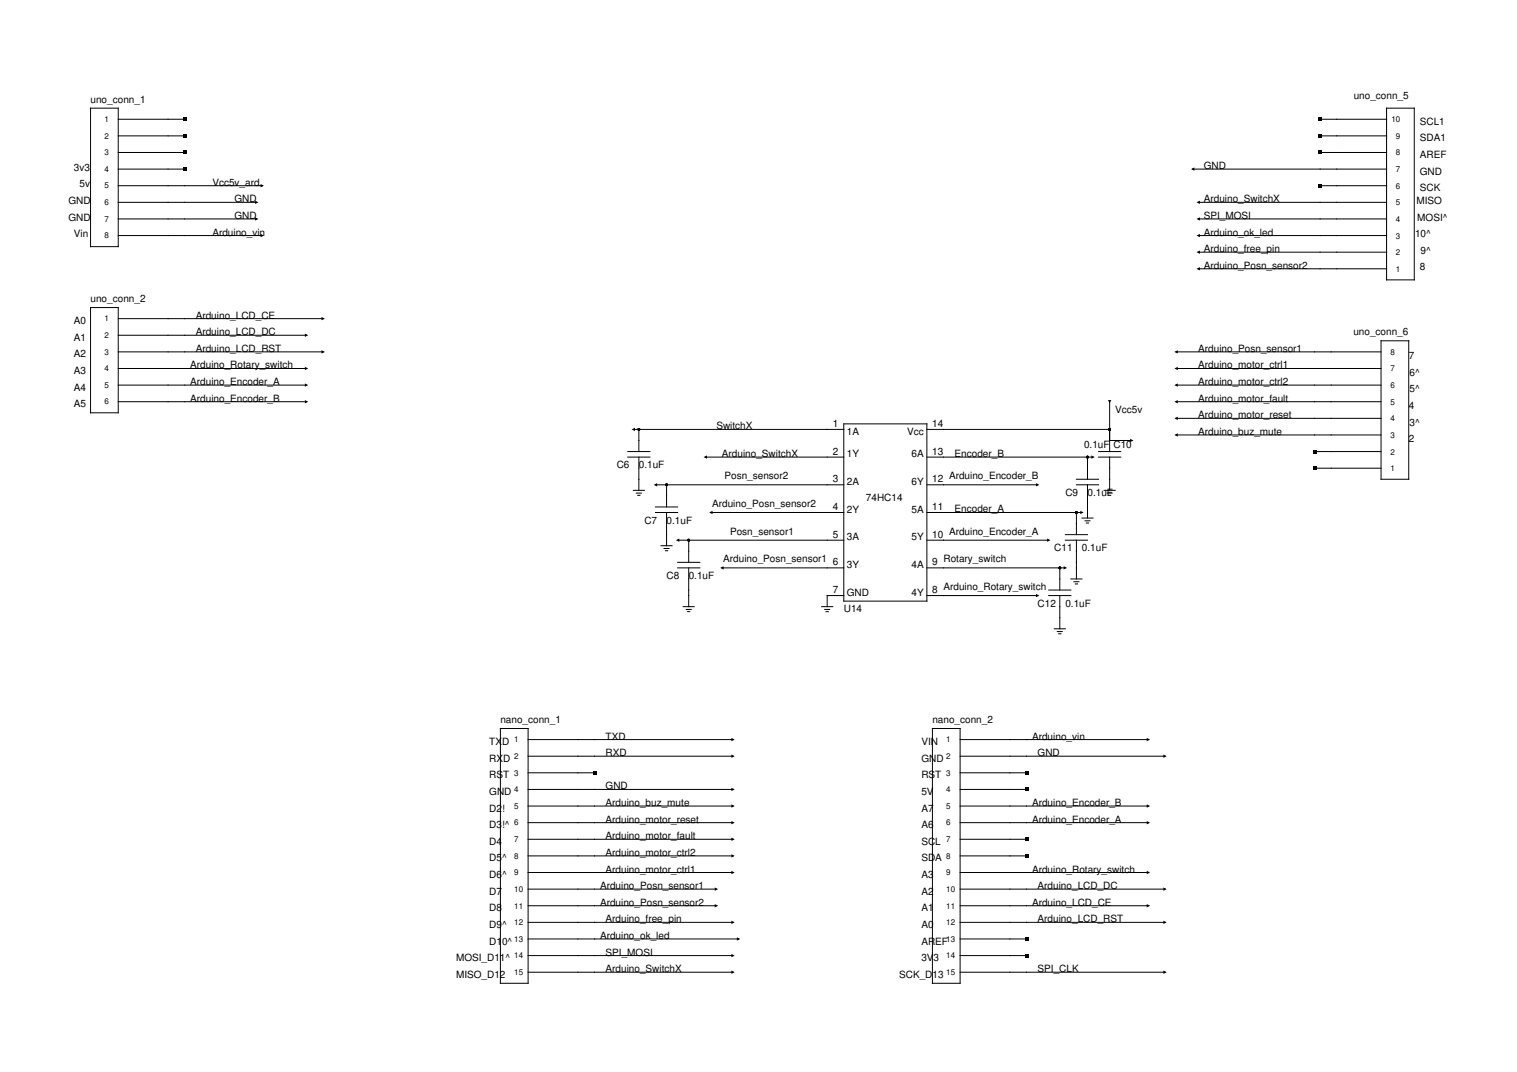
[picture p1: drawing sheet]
<svg xmlns="http://www.w3.org/2000/svg" width="297mm" height="210mm" viewBox="0 0 297 210" stroke-linecap="round" stroke-linejoin="round" font-family="sans-serif">
<g fill="none" stroke="#000" stroke-width=".2">
<path d="M17.7 21.2h5.5v27.1h-5.5zM23.2 26.6h13M23.2 33.1h13M23.2 39.6h27.1M23.2 23.3h13M23.2 29.9h13M23.2 36.4h28.1M233.5 33.1h38M234.6 39.6h36.9M258.5 26.6h13M258.5 23.3h13M258.5 29.9h13"/>
<path d="M258.5 36.4h13M271.5 21.2h5.4v33.6h-5.4zM23.2 46.1h28.1M23.2 42.9h27.1M234.6 46.1h36.9M234.6 42.9h36.9M234.6 49.4h36.9M234.6 52.6h36.9M17.7 60.2h5.5v20.6h-5.5zM23.2 75.4h36.8M23.2 68.9h40.1M23.2 78.7h36.8"/>
<path d="M23.2 72.2h36.8M23.2 62.4h40.1M23.2 65.6h36.8M217.3 78.7v9.7M230.3 75.4h40.1M230.3 68.9h40.1M230.3 78.7h40.1M230.3 72.2h40.1M270.4 66.7h5.4v27.1h-5.4zM122.9 89.5h4.4M122.9 88.4h4.4M124 84.1h41.2"/>
<path d="M124 96h2.2M124.6 96.6h1M124.9 97h.4M125.1 84.1v4.3M125.1 89.5v6.5M128.3 94.9h36.9M128.3 99.3h4.4M130.5 94.9v4.4M138.1 89.5h27.1M165.2 83h16.3v34.7h-16.3zM181.5 94.9h21.7M181.5 84.1h35.8"/>
<path d="M181.5 89.5h32.5M210.8 94.9h4.3M210.8 93.8h4.3M212.9 89.5v4.3M212.9 94.9v6.5M215.1 89.5h4.3M215.1 88.4h4.3M216.2 96h2.2M216.8 96.6h1M217.1 97h.4M217.3 89.5v6.5M217.3 86.3h4.3"/>
<path d="M230.3 81.9h40.1M230.3 85.2h40.1M257.4 88.4h13M257.4 91.7h13M128.3 100.3h4.4M129.4 106.9h2.2M130 107.4h1M130.3 107.8h.4M130.5 100.3v6.6M132.7 105.8h32.5M132.7 111.2h4.3M132.7 110.1h4.3"/>
<path d="M133.8 118.8h2.1M134.4 119.3h.9M134.6 119.8h.5M134.9 105.8v4.3M134.9 111.2v7.6M139.2 100.3h26M141.4 111.2h23.8M160.9 118.8h2.2M161.5 119.3h1M161.8 119.8h.4M165.2 116.6h-3.2v2.2M181.5 105.8h23.8"/>
<path d="M181.5 111.2h27.1M181.5 100.3h30.4M181.5 116.6h21.7M205.3 116.6h4.4M205.3 115.5h4.4M207.5 111.2v4.3M207.5 116.6v6.5M208.6 105.8h4.3M208.6 104.7h4.3M209.7 113.4h2.2M210.3 113.9h1M210.6 114.3h.4"/>
<path d="M210.8 100.3v4.4M210.8 105.8v7.6M211.9 101.4h2.1M212.5 102h.9M212.7 102.4h.5M206.4 123.1h2.2M207 123.7h1M207.3 124.1h.4M98 142.6h5.4v49.9h-5.4zM103.4 144.8h40.1M103.4 154.6h40.1M103.4 148.1h40.1"/>
<path d="M103.4 157.8h40.1M103.4 151.3h13M182.6 142.6h5.4v49.9h-5.4zM188 144.8h36.9M188 154.6h13M188 148.1h40.1M188 157.8h36.9M188 151.3h13M103.4 170.8h40.1M103.4 177.3h36.9M103.4 174.1h36.9M103.4 161.1h40.1"/>
<path d="M103.4 164.3h40.1M103.4 167.6h40.1M188 170.8h36.9M188 177.3h36.9M188 174.1h40.1M188 161.1h36.9M188 164.3h13M188 167.6h13M103.4 190.4h40.1M103.4 183.9h41.2M103.4 187.1h40.1M103.4 180.6h40.1"/>
<path d="M188 190.4h40.1M188 183.9h13M188 187.1h13M188 180.6h40.1"/>
</g>
<g fill="#000">
<path d="M35.8 26.3h.7v.6h-.7zM35.8 32.8h.7v.6h-.7zM35.8 23h.7v.7h-.7zM35.8 29.5h.7v.7h-.7zM49.9 39.3l.7 .3-.7 .3zM51 36l.7 .4-.7 .3zM233.2 33.1l.7-.3v.6zM234.3 39.6l.7-.3v.6zM258.2 36h.6v.7h-.6zM258.2 29.5h.6v.7h-.6zM258.2 23h.6v.7h-.6zM258.2 26.3h.6v.6h-.6z"/>
<path d="M49.9 42.5l.7 .4-.7 .3zM51 45.8l.7 .3-.7 .3zM234.3 46.1l.7-.3v.6zM234.3 52.6l.7-.3v.7zM234.3 49.4l.7-.3v.6zM234.3 42.9l.7-.4v.7zM59.7 71.8l.6 .4-.6 .3zM59.7 75.1l.6 .3-.6 .3zM59.7 78.3l.6 .4-.6 .3zM59.7 65.3l.6 .3-.6 .4zM63 62.1l.6 .3-.6 .3zM63 68.6l.6 .3-.6 .3z"/>
<path d="M217 78.3h.6l-.3 .7zM230 72.2l.6-.4v.7zM230 68.9l.6-.3v.6zM230 78.7l.6-.4v.7zM230 75.4l.6-.3v.6zM123.7 84.1l.6-.3v.6zM128 94.9l.7-.3v.7zM137.8 89.5l.6-.3v.6zM202.9 94.6l.6 .3-.6 .4zM213.7 89.2l.6 .3-.6 .3zM221.3 85.9l.6 .4-.6 .3zM230 81.9l.6-.3v.6z"/>
<path d="M230 85.2l.6-.4v.7zM257.1 88.1h.6v.6h-.6zM257.1 91.3h.6v.7h-.6zM132.4 105.8l.6-.4v.7zM138.9 100.3l.6-.3v.7zM141 111.2l.7-.3v.6zM202.9 116.3l.6 .3-.6 .3zM205 105.4l.7 .4-.7 .3zM208.3 110.9l.6 .3-.6 .3zM211.5 100l.7 .3-.7 .4zM116.1 151h.6v.6h-.6zM143.2 154.2l.7 .4-.7 .3z"/>
<path d="M143.2 144.5l.7 .3-.7 .3zM143.2 147.7l.7 .4-.7 .3zM143.2 157.5l.7 .3-.7 .4zM200.7 154.2h.6v.7h-.6zM200.7 151h.6v.6h-.6zM224.5 144.5l.7 .3-.7 .3zM224.5 157.5l.7 .3-.7 .4zM227.8 147.7l.6 .4-.6 .3zM140 177l.6 .3-.6 .4zM140 173.8l.6 .3-.6 .3zM143.2 160.8l.7 .3-.7 .3zM143.2 164l.7 .3-.7 .4z"/>
<path d="M143.2 167.3l.7 .3-.7 .3zM143.2 170.5l.7 .3-.7 .4zM200.7 167.3h.6v.6h-.6zM200.7 164h.6v.7h-.6zM224.5 170.5l.7 .3-.7 .4zM224.5 160.8l.7 .3-.7 .3zM224.5 177l.7 .3-.7 .4zM227.8 173.8l.6 .3-.6 .3zM143.2 190l.7 .4-.7 .3zM143.2 186.8l.7 .3-.7 .3zM143.2 180.3l.7 .3-.7 .3zM144.3 183.5l.6 .4-.6 .3z"/>
<path d="M200.7 186.8h.6v.6h-.6zM200.7 183.5h.6v.7h-.6zM227.8 190l.6 .4-.6 .3zM227.8 180.3l.6 .3-.6 .3z"/>
<circle cx="125.1" cy="84.1" r=".27"/>
<circle cx="130.5" cy="94.9" r=".27"/>
<circle cx="212.9" cy="89.5" r=".27"/>
<circle cx="217.3" cy="84.1" r=".27"/>
<circle cx="134.9" cy="105.8" r=".27"/>
<circle cx="207.5" cy="111.2" r=".27"/>
<circle cx="210.8" cy="100.3" r=".27"/>
</g>
<g font-size="2">
<text x="17.7" y="20.1">uno_conn_1</text>
<text x="265.1" y="19.3">uno_conn_5</text>
<text x="278" y="24.4">SCL1</text>
<text x="278" y="27.7">SDA1</text>
<text x="14.5" y="33.4">3v3</text>
<text x="235.7" y="33.1">GND</text>
<text x="278" y="30.9">AREF</text>
<text x="278" y="34.2">GND</text>
<text x="13.4" y="40">GND</text>
<text x="15.6" y="36.7">5v</text>
<text x="41.6" y="36.4">Vcc5v_ard</text>
<text x="45.9" y="39.6">GND</text>
<text x="235.7" y="39.6">Arduino_SwitchX</text>
<text x="277.3" y="40">MISO</text>
<text x="278" y="37.4">SCK</text>
<text x="13.4" y="43.2">GND</text>
<text x="14.5" y="46.5">Vin</text>
<text x="41.6" y="46.1">Arduino_vin</text>
<text x="45.9" y="42.9">GND</text>
<text x="235.7" y="46.1">Arduino_ok_led</text>
<text x="235.7" y="42.9">SPI_MOSI</text>
<text x="277.1" y="46.4">10^</text>
<text x="277.5" y="43.2">MOSI^</text>
<text x="235.7" y="52.6">Arduino_Posn_sensor2</text>
<text x="235.7" y="49.4">Arduino_free_pin</text>
<text x="278" y="52.9">8</text>
<text x="278.2" y="49.7">9^</text>
<text x="17.7" y="59.1">uno_conn_2</text>
<text x="14.5" y="63.5">A0</text>
<text x="38.3" y="62.4">Arduino_LCD_CE</text>
<text x="38.3" y="65.6">Arduino_LCD_DC</text>
<text x="265" y="65.6">uno_conn_6</text>
<text x="14.5" y="70">A2</text>
<text x="14.5" y="66.7">A1</text>
<text x="38.3" y="68.9">Arduino_LCD_RST</text>
<text x="234.6" y="68.9">Arduino_Posn_sensor1</text>
<text x="275.8" y="70.3">7</text>
<text x="14.5" y="73.2">A3</text>
<text x="14.5" y="76.5">A4</text>
<text x="37.2" y="72.2">Arduino_Rotary_switch</text>
<text x="37.2" y="75.4">Arduino_Encoder_A</text>
<text x="234.6" y="72.2">Arduino_motor_ctrl1</text>
<text x="234.6" y="75.4">Arduino_motor_ctrl2</text>
<text x="276" y="76.8">5^</text>
<text x="276" y="73.6">6^</text>
<text x="14.5" y="79.7">A5</text>
<text x="37.2" y="78.7">Arduino_Encoder_B</text>
<text x="163.1" y="83.6">1</text>
<text x="182.5" y="83.6">14</text>
<text x="218.4" y="80.8">Vcc5v</text>
<text x="234.6" y="81.9">Arduino_motor_reset</text>
<text x="234.6" y="78.7">Arduino_motor_fault</text>
<text x="275.8" y="80.1">4</text>
<text x="276" y="83.3">3^</text>
<text x="140.3" y="84.1">SwitchX</text>
<text x="141.4" y="89.5">Arduino_SwitchX</text>
<text x="163.1" y="89">2</text>
<text x="165.8" y="85.2">1A</text>
<text x="165.8" y="89.6">1Y</text>
<text x="177.6" y="85.2">Vcc</text>
<text x="178.5" y="89.6">6A</text>
<text x="182.5" y="89">13</text>
<text x="186.9" y="89.5">Encoder_B</text>
<text x="212.3" y="87.7">0.1uF</text>
<text x="218" y="87.7">C10</text>
<text x="234.6" y="85.2">Arduino_buz_mute</text>
<text x="275.8" y="86.6">2</text>
<text x="120.8" y="91.7">C6</text>
<text x="125.1" y="91.7">0.1uF</text>
<text x="141.9" y="93.8">Posn_sensor2</text>
<text x="163.1" y="94.4">3</text>
<text x="165.8" y="95">2A</text>
<text x="178.5" y="95">6Y</text>
<text x="182.5" y="94.4">12</text>
<text x="185.8" y="93.8">Arduino_Encoder_B</text>
<text x="139.4" y="99.3">Arduino_Posn_sensor2</text>
<text x="163.1" y="99.9">4</text>
<text x="165.8" y="100.4">2Y</text>
<text x="169.6" y="98.2">74HC14</text>
<text x="178.5" y="100.4">5A</text>
<text x="182.5" y="99.9">11</text>
<text x="186.9" y="100.3">Encoder_A</text>
<text x="208.6" y="97.1">C9</text>
<text x="212.9" y="97.1">0.1uF</text>
<text x="126.2" y="102.5">C7</text>
<text x="130.5" y="102.5">0.1uF</text>
<text x="142.9" y="104.7">Posn_sensor1</text>
<text x="163.1" y="105.3">5</text>
<text x="165.8" y="105.8">3A</text>
<text x="178.5" y="105.8">5Y</text>
<text x="182.5" y="105.3">10</text>
<text x="185.8" y="104.7">Arduino_Encoder_A</text>
<text x="206.4" y="107.9">C11</text>
<text x="211.9" y="107.9">0.1uF</text>
<text x="130.5" y="113.4">C8</text>
<text x="134.9" y="113.4">0.1uF</text>
<text x="141.6" y="110.1">Arduino_Posn_sensor1</text>
<text x="163.1" y="110.7">6</text>
<text x="165.8" y="111.2">3Y</text>
<text x="178.5" y="111.2">4A</text>
<text x="182.5" y="110.7">9</text>
<text x="184.7" y="110.1">Rotary_switch</text>
<text x="163.1" y="116.1">7</text>
<text x="165.2" y="119.9">U14</text>
<text x="165.8" y="116.7">GND</text>
<text x="178.5" y="116.7">4Y</text>
<text x="182.5" y="116.1">8</text>
<text x="184.7" y="115.5">Arduino_Rotary_switch</text>
<text x="203.2" y="118.8">C12</text>
<text x="208.6" y="118.8">0.1uF</text>
<text x="98" y="141.6">nano_conn_1</text>
<text x="182.6" y="141.6">nano_conn_2</text>
<text x="95.8" y="145.9">TXD</text>
<text x="95.8" y="149.2">RXD</text>
<text x="118.6" y="144.8">TXD</text>
<text x="118.6" y="148.1">RXD</text>
<text x="180.4" y="145.9">VIN</text>
<text x="180.4" y="149.2">GND</text>
<text x="202.1" y="144.8">Arduino_vin</text>
<text x="203.2" y="148.1">GND</text>
<text x="95.8" y="152.4">RST</text>
<text x="95.8" y="155.7">GND</text>
<text x="118.6" y="154.6">GND</text>
<text x="180.4" y="152.4">RST</text>
<text x="180.4" y="155.7">5V</text>
<text x="95.8" y="158.9">D2!</text>
<text x="118.6" y="161.1">Arduino_motor_reset</text>
<text x="118.6" y="157.8">Arduino_buz_mute</text>
<text x="180.4" y="158.9">A7</text>
<text x="202.1" y="161.1">Arduino_Encoder_A</text>
<text x="202.1" y="157.8">Arduino_Encoder_B</text>
<text x="95.8" y="162.2">D3!^</text>
<text x="95.8" y="165.4">D4</text>
<text x="118.6" y="164.3">Arduino_motor_fault</text>
<text x="118.6" y="167.6">Arduino_motor_ctrl2</text>
<text x="180.4" y="162.2">A6</text>
<text x="180.4" y="165.4">SCL</text>
<text x="95.8" y="168.7">D5^</text>
<text x="95.8" y="171.9">D6^</text>
<text x="118.6" y="170.8">Arduino_motor_ctrl1</text>
<text x="180.4" y="168.7">SDA</text>
<text x="180.4" y="171.9">A3</text>
<text x="202.1" y="170.8">Arduino_Rotary_switch</text>
<text x="95.8" y="175.2">D7</text>
<text x="95.8" y="178.4">D8</text>
<text x="117.5" y="177.3">Arduino_Posn_sensor2</text>
<text x="117.5" y="174.1">Arduino_Posn_sensor1</text>
<text x="180.4" y="175.2">A2</text>
<text x="180.4" y="178.4">A1</text>
<text x="202.1" y="177.3">Arduino_LCD_CE</text>
<text x="203.2" y="174.1">Arduino_LCD_DC</text>
<text x="95.8" y="181.7">D9^</text>
<text x="95.8" y="184.9">D10^</text>
<text x="117.5" y="183.9">Arduino_ok_led</text>
<text x="118.6" y="180.6">Arduino_free_pin</text>
<text x="180.4" y="181.7">A0</text>
<text x="180.4" y="184.9">AREF</text>
<text x="203.2" y="180.6">Arduino_LCD_RST</text>
<text x="89.3" y="188.2">MOSI_D11^</text>
<text x="89.3" y="191.4">MISO_D12</text>
<text x="118.6" y="190.4">Arduino_SwitchX</text>
<text x="118.6" y="187.1">SPI_MOSI</text>
<text x="176.1" y="191.4">SCK_D13</text>
<text x="180.4" y="188.2">3V3</text>
<text x="203.2" y="190.4">SPI_CLK</text>
</g>
<g font-size="1.6">
<text x="20.4" y="23.9">1</text>
<text x="272.5" y="23.9">10</text>
<text x="20.4" y="27.1">2</text>
<text x="273.3" y="27.2">9</text>
<text x="20.4" y="33.7">4</text>
<text x="20.4" y="30.4">3</text>
<text x="273.3" y="30.4">8</text>
<text x="273.3" y="33.7">7</text>
<text x="20.4" y="40.2">6</text>
<text x="20.4" y="36.9">5</text>
<text x="273.3" y="37">6</text>
<text x="273.3" y="40.2">5</text>
<text x="20.4" y="46.7">8</text>
<text x="20.4" y="43.4">7</text>
<text x="273.3" y="43.5">4</text>
<text x="273.3" y="46.7">3</text>
<text x="273.3" y="50">2</text>
<text x="273.3" y="53.2">1</text>
<text x="20.4" y="62.9">1</text>
<text x="20.4" y="66.2">2</text>
<text x="20.4" y="69.4">3</text>
<text x="272.3" y="69.5">8</text>
<text x="20.4" y="72.7">4</text>
<text x="20.4" y="75.9">5</text>
<text x="272.3" y="76">6</text>
<text x="272.3" y="72.7">7</text>
<text x="20.4" y="79.2">6</text>
<text x="272.3" y="82.5">4</text>
<text x="272.3" y="79.2">5</text>
<text x="272.3" y="89">2</text>
<text x="272.3" y="85.8">3</text>
<text x="272.3" y="92.3">1</text>
<text x="100.7" y="148.6">2</text>
<text x="100.7" y="145.4">1</text>
<text x="185.3" y="148.6">2</text>
<text x="185.3" y="145.4">1</text>
<text x="100.7" y="155.1">4</text>
<text x="100.7" y="151.9">3</text>
<text x="185.3" y="155.1">4</text>
<text x="185.3" y="151.9">3</text>
<text x="100.7" y="161.6">6</text>
<text x="100.7" y="158.4">5</text>
<text x="185.3" y="161.6">6</text>
<text x="185.3" y="158.4">5</text>
<text x="100.7" y="164.9">7</text>
<text x="185.3" y="164.9">7</text>
<text x="100.7" y="168.1">8</text>
<text x="100.7" y="171.4">9</text>
<text x="185.3" y="168.1">8</text>
<text x="185.3" y="171.4">9</text>
<text x="100.7" y="174.6">10</text>
<text x="100.7" y="177.9">11</text>
<text x="185.3" y="174.6">10</text>
<text x="185.3" y="177.9">11</text>
<text x="100.7" y="181.1">12</text>
<text x="100.7" y="184.4">13</text>
<text x="185.3" y="181.1">12</text>
<text x="185.3" y="184.4">13</text>
<text x="100.7" y="187.7">14</text>
<text x="100.7" y="190.9">15</text>
<text x="185.3" y="187.7">14</text>
<text x="185.3" y="190.9">15</text>
</g>
</svg>
